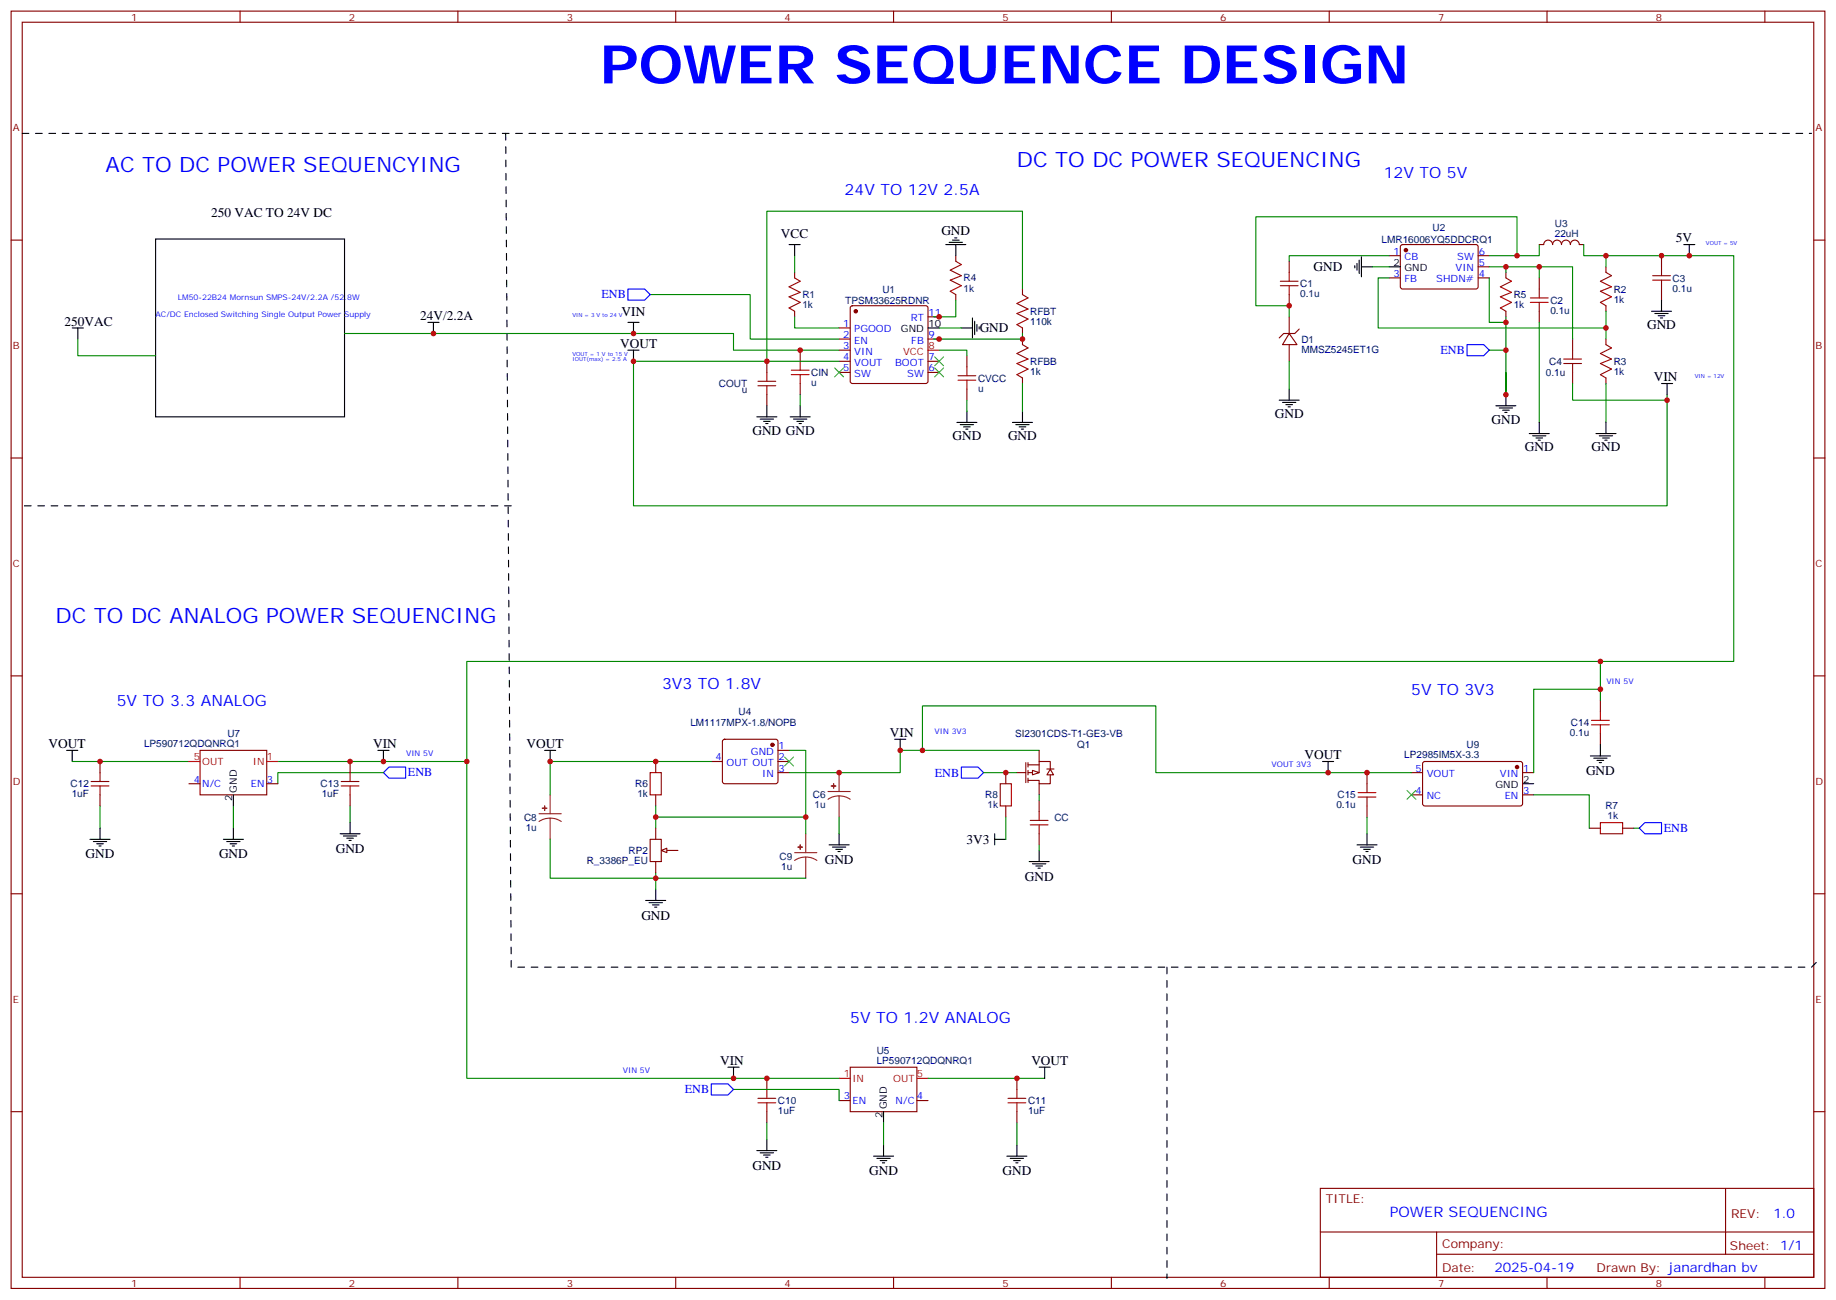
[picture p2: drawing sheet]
<svg xmlns="http://www.w3.org/2000/svg" width="583mm" height="413mm" viewBox="0 0 583 413" stroke-linecap="round" stroke-linejoin="round" font-family="sans-serif">
<g fill="none" stroke="#870000" stroke-width=".35">
<path d="M3.5 3.5h575.8v405.4h-575.8zM7.1 7.1h568.6v398.2h-568.6zM76.2 3.5v3.6M145.3 3.5v3.6M214.5 3.5v3.6M283.6 3.5v3.6M352.8 3.5v3.6M421.9 3.5v3.6M491.1 3.5v3.6M560.2 3.5v3.6M3.5 76.2h3.6M444.7 77.8l.5-.2 23.6 .1 .4 .6-.1 13-.6 .4h-23.6l-.4-.7v-12.7z"/>
<path d="M488.6 77.6h1.4a1.41 1.41 0 0 1 1.4-1.4 1.41 1.41 0 0 1 1.4 1.4 1.41 1.41 0 0 1 1.4-1.4 1.41 1.41 0 0 1 1.5 1.4 1.41 1.41 0 0 1 1.4-1.4 1.41 1.41 0 0 1 1.4 1.4 1.41 1.41 0 0 1 1.4-1.4 1.41 1.41 0 0 1 1.4 1.4h1.4M575.7 76.2h3.6M252.2 86.4v1.8M252.2 98.8v1.7M270.1 97.2l.5-.2h23.3l.5 .2 .2 .5v23.3l-.3 .5-.4 .2h-23.3l-.5-.2-.2-.5v-23.3zM303.4 81.1v1.8M303.4 93.5v1.7M324.6 91.7v1.8M409.2 82.9v3.5M409.2 93.5v3.5M441 81.1h3.5M441 88.2h3.5"/>
<path d="M469.2 81.1h3.5M469.2 88.2h3.5M469.2 84.7h3.5M478 86.4v1.8M478 98.8v1.7M488.6 88.2v3.5M488.6 98.8v3.5M509.8 84.7v1.7M509.8 97v1.8M527.4 81.1v3.6M527.4 91.7v3.5M243.4 114.7v3.5"/>
<path d="M254 111.1v3.6M266.3 104.1h3.6M266.3 107.6h3.6M266.3 111.1h3.6M266.3 114.7h3.6M266.3 118.2h3.6M294.6 107.6h3.5M294.6 114.7h3.5M294.6 118.2h3.5M294.6 100.5h3.5M306.9 112.9v3.5M324.6 104.1v1.7"/>
<path d="M324.6 107.6v1.8M324.6 119.9v1.8M409.2 105.8l2.5 3.6h-4.6zM409.2 100.5v5.3M409.2 109.4v5.3M412.4 104.4l-1.4 1.4h-3.5l-1.5 1.4M499.2 107.6v3.5M499.2 118.2v3.5M509.8 107.6v1.8M509.8 119.9v1.8M243.4 125.2v3.6M254 121.7v3.5"/>
<path d="M306.9 123.5v3.5M3.5 145.3h3.6M575.7 145.3h3.6M3.5 214.5h3.6M575.7 214.5h3.6M229.5 234.8l.5-.2h16.2l.5 .2 .2 .5v12.7l-.2 .5-.5 .2h-16.2l-.5-.2-.2-.5v-12.7zM246.9 238.1h3.6M208.1 241.7v3.5M208.1 252.2v3.6M225.8 241.7h3.5M246.9 241.7h3.6M246.9 245.2h3.6"/>
<path d="M206.4 266.3h3.5v7.1h-3.5zM208.1 262.8v3.5M208.1 273.4v3.5M211.7 269.9h3.5M3.5 283.6h3.6M575.7 283.6h3.6M3.5 352.8h3.6M575.7 352.8h3.6M419.1 377.1h156.6v28.2h-156.6zM547.7 377.1v20.9M419.1 391h156.5M456 398h119.6"/>
<path d="M456 391v14.1M76.2 405.3v3.6M145.3 405.3v3.6M214.5 405.3v3.6M283.6 405.3v3.6M352.8 405.3v3.6M421.9 405.3v3.6M491.1 405.3v3.6M560.2 405.3v3.6"/>
</g>
<g fill="#870000" stroke="#870000" stroke-width=".35">
<circle cx="271.6" cy="98.8" r=".53"/>
<circle cx="446.3" cy="79.4" r=".53"/>
<circle cx="245.2" cy="236.4" r=".53"/>
</g>
<path d="M294.6 111.1h3.5" fill="none" stroke="#f00" stroke-width=".35"/>
<g fill="none" stroke="#000" stroke-width=".35">
<path d="M250.5 77.6h3.5M252.2 77.6v3.5M300.2 77.6h6.4M301.3 76.9h4.2M302.3 76.2h2.1M303 75.5h.7M303.4 77.6v3.5M534.5 77.6h3.5M536.2 77.6v3.5M430 84.3v.7M430.7 83.6v2.1M431.4 82.6v4.2"/>
<path d="M432.2 84.7h3.5M432.2 81.5v6.3M441 84.7h3.5M524.2 98.8h6.4M525.3 99.5h4.2M527.4 95.2v3.6M199.3 102.3h3.5M199.3 111.1h3.5M201.1 102.3v3.5M201.1 111.1v3.6M294.6 104.1h3.5M305.2 104.1h3.5"/>
<path d="M308.7 100.9v6.3M309.4 102v4.2M310.1 103v2.1M310.8 103.7v.7M526.3 100.2h2.2M527 100.9h.8M240.2 132.3h6.4M241.3 133h4.2M242.4 133.7h2.1M243.1 134.4h.7M243.4 128.8v3.5M250.8 132.3h6.4"/>
<path d="M251.9 133h4.2M252.9 133.7h2.2M253.6 134.4h.8M254 128.8v3.5M303.7 134.1h6.4M304.8 134.8h4.2M305.9 135.5h2.1M306.6 136.2h.7M306.9 130.5v3.6M321.4 134.1h6.3M322.4 134.8h4.3M323.5 135.5h2.1"/>
<path d="M324.2 136.2h.7M324.6 130.5v3.6M406 127h6.4M407.1 127.7h4.2M408.2 128.4h2.1M408.9 129.1h.7M409.2 123.5v3.5M474.8 128.8h6.4M475.9 129.5h4.2M477 130.2h2.1M477.7 130.9h.7M478 125.2v3.6"/>
<path d="M485.4 137.6h6.4M486.5 138.3h4.2M487.5 139h2.2M488.2 139.7h.7M488.6 134.1v3.5M506.6 137.6h6.3M507.6 138.3h4.3M508.7 139h2.1M509.4 139.7h.7M509.8 134.1v3.5M527.4 121.7h3.5M529.2 121.7v3.5"/>
<path d="M284 234.6h3.5M285.8 234.6v3.5M263.2 268.1h6.3M264.2 268.8h4.3M265.3 269.5h2.1M266 270.2h.7M266.3 264.6v3.5M205 285.8h6.3M206 286.5h4.3M207.1 287.2h2.1M207.8 287.9h.7M208.1 282.2v3.6"/>
</g>
<g fill="none" stroke="#a10000" stroke-width=".35">
<path d="M252.2 88.2l1.8 1.1-3.5 1.7 3.5 1.8-3.5 1.4 3.5 1.8-3.5 1.7 1.7 1.1M303.4 82.9l1.8 1.1-3.6 1.7 3.6 1.8-3.6 1.4 3.6 1.8-3.6 1.7 1.8 1.1M324.6 93.5l1.7 1-3.5 1.8 3.5 1.8-3.5 1.4 3.5 1.7-3.5 1.8 1.8 1.1M406.4 90.7h5.6M406.4 89.3h5.6M409.2 86.4v2.9M409.2 90.7v2.8M478 88.2l1.8 1.1-3.6 1.7 3.6 1.8-3.6 1.4 3.6 1.8-3.6 1.7 1.8 1.1M485.8 96h5.6M485.8 94.5h5.6M488.6 91.7v2.8M488.6 96v2.8"/>
<path d="M509.8 86.4l1.7 1.1-3.5 1.8 3.5 1.7-3.5 1.4 3.5 1.8-3.5 1.8 1.8 1M524.6 88.9h5.6M524.6 87.5h5.6M527.4 84.7v2.8M527.4 88.9v2.8M243.4 118.2v2.8M251.2 118.9h5.6M251.2 117.5h5.6M254 114.7v2.8M254 118.9v2.8M304.1 119.2h5.6M306.9 116.4v2.8"/>
<path d="M324.6 109.4l1.7 1-3.5 1.8 3.5 1.7-3.5 1.5 3.5 1.7-3.5 1.8 1.8 1M496.4 115.4h5.6M496.4 113.9h5.6M499.2 111.1v2.8M499.2 115.4v2.8M509.8 109.4l1.7 1-3.5 1.8 3.5 1.7-3.5 1.5 3.5 1.7-3.5 1.8 1.8 1M240.6 122.4h5.6M240.6 121h5.6M243.4 122.4v2.8M304.1 120.6h5.6M306.9 120.6v2.9M206.4 245.2h3.5v7h-3.5z"/>
</g>
<g fill="none" stroke="#008700" stroke-width=".35">
<path d="M488.6 77.6v3.5h-15.9M502.7 77.6v3.5h47.6v128.8h-42.3v8.8M206.4 93.5h31.7v14.1h28.2M252.2 81.1v5.3M303.4 95.2v5.3h-7.1M324.6 91.7v-24.7h-81.2v47.7M435.7 84.7h5.3M441 81.1h-31.8v1.8M441 88.2h-3.6v15.9h72.4M472.7 84.7h15.9v3.5M472.7 88.2v14.1h5.3v22.9v-7M478 84.7v1.7"/>
<path d="M481.5 81.1v-12.3h-82.9v28.2h10.6v3.5M488.6 84.7h10.6v22.9M509.8 81.1v3.6M509.8 98.8v8.8M137.6 105.8h95.2v5.3h33.5M252.2 100.5v3.6h14.1M266.3 114.7h-65.2v45.8h328.1v-33.5M298.1 111.1h8.8v1.8M298.1 104.1h7.1M324.6 105.8v1.8h-28.3M409.2 114.7v8.8M478 100.5v1.8"/>
<path d="M488.6 102.3v31.8M254 125.2v3.6M306.9 127v3.5M324.6 121.7v8.8M499.2 121.7v5.3h30v-1.8M509.8 121.7v12.4M250.5 238.1h5.3v21.2h-47.7v-3.5M329.8 238.1h-44v7.1h-35.3M208.1 259.3v3.5M266.3 259.3v5.3M208.1 276.9v5.3"/>
</g>
<path d="M264.9 116.8l2.9 2.8M267.8 116.8l-2.9 2.8M296.7 116.8l2.8 2.8M296.7 113.2l2.8 2.9M299.5 116.8l-2.8 2.8M299.5 113.2l-2.8 2.9" fill="none" stroke="#3c3" stroke-width=".35"/>
<path d="M199.3 91.7h5.3l1.8 1.8-1.8 1.7h-5.3z" fill="none" stroke="#00f" stroke-width=".35"/>
<g fill="none" stroke="#8c2424" stroke-width=".35">
<path d="M171.1 258.2h7.1M174.6 259.6l1.9 .3 1.7 .8M174.6 259.6l-1.8 .3-1.7 .8M174.6 252.2v6M174.6 259.6v6.7M262.8 251.2h7.1M266.3 252.6l1.9 .2 1.7 .8M266.3 252.6l-1.8 .2-1.7 .8M266.3 245.2v6M266.3 252.6v6.7M252.2 270.6h7.1M255.8 272l1.8 .2 1.7 .9"/>
<path d="M255.8 272l-1.9 .2-1.7 .9M255.8 264.6v6M255.8 272v6.7"/>
</g>
<g fill="#8c2424" stroke="#8c2424" stroke-width=".35">
<path d="M263.9 249.4h1.4z"/>
<path d="M264.6 248.7v1.4z"/>
<path d="M172.2 256.5h1.4z"/>
<path d="M172.9 255.8v1.4z"/>
<path d="M253.3 268.8l1.4 .1z"/>
<path d="M254 268.1v1.4z"/>
</g>
<path d="M209.9 269.9l1.8-.7v1.4z" fill="#f0f0f0" stroke="#870000" stroke-width=".35"/>
<g fill="none" stroke="#000" stroke-width=".35">
<path d="M21.2 238.1h3.5M22.9 238.1v3.6M119.9 238.1h3.6M121.7 238.1v3.6M172.9 238.1h3.5M174.6 238.1v3.6M504.8 239.9h6.4M508 236.4v3.5M74.1 252.2v3.6M419.8 241.7h3.5M421.6 241.7v3.5M483.3 248.7h3.5"/>
<path d="M505.9 240.6h4.2M506.9 241.3h2.2M507.6 242h.8M28.6 266.3h6.3M29.6 267.1h4.3M30.7 267.8h2.1M31.4 268.5h.7M31.7 262.8v3.5M70.9 266.3h6.4M72 267.1h4.2M73 267.8h2.1M73.7 268.5h.7"/>
<path d="M74.1 262.8v3.5M107.9 264.6h6.4M109 265.3h4.2M110.1 266h2.1M110.8 266.7h.7M111.1 261.1v3.5M430.7 268.1h6.4M431.8 268.8h4.2M432.9 269.5h2.1M433.6 270.2h.7M433.9 264.6v3.5M231.1 338.7h3.5"/>
<path d="M232.8 338.7v3.5M329.8 338.7h3.6M331.6 338.7v3.5M280.5 352.8v3.5M240.2 365.1h6.4M241.3 365.8h4.2M242.4 366.5h2.1M243.1 367.2h.7M243.4 361.6v3.5M277.3 366.9h6.3M278.3 367.6h4.3M279.4 368.3h2.1"/>
<path d="M280.1 369h.7M280.5 363.4v3.5M319.6 366.9h6.4M320.7 367.6h4.2M321.7 368.3h2.1M322.4 369h.7M322.8 363.4v3.5"/>
</g>
<g fill="none" stroke="#008700" stroke-width=".35">
<path d="M472.7 111.1h5.3M508 209.9h-359.8v31.8h-60M292.8 238.1v-14.1h74.1v21.2h81.1M508 222.2v-3.5h-21.2v26.5M22.9 241.7h37.1M31.7 255.8v7M74.1 255.8v7M111.1 255.8v5.3M121.7 245.2h-33.5v3.5M148.2 241.7v100.5h118.1M225.8 241.7h-51.2v10.5M255.8 259.3v5.3"/>
<path d="M433.9 259.3v5.3M486.8 252.2h17.7v10.6M174.6 266.3v12.4h81.2M518.6 262.8h1.7M232.8 345.7h33.5v3.6M243.4 356.3v5.3M280.5 356.3v7.1M294.6 342.2h37M322.8 356.3v7.1"/>
</g>
<path d="M249.1 240.2l2.8 2.9M251.9 240.2l-2.8 2.9M446.6 250.8l2.8 2.8M449.4 250.8l-2.8 2.8" fill="none" stroke="#3c3" stroke-width=".35"/>
<g fill="none" stroke="#870000" stroke-width=".35">
<path d="M63.5 238.1h21.2v14.1h-21.2zM329.8 238.1v3.6M508 222.2v3.6M508 232.8v3.6M31.7 241.7v3.5M31.7 252.2v3.6M60 248.7h3.5M84.7 248.7h3.5M111.1 241.7v3.5M111.1 252.2v3.6M322.8 245.2h2.8M325.6 242v6.4"/>
<path d="M326.3 242v1.4M326.3 244.5v1.4M326.3 246.9v1.5M326.3 242.7h3.5M329.8 248.7v3.5M332.3 244h2.2M333.4 244.1l1 1.8h-2.1zM333.4 244.1v-2.4h-3.6v3.5h-3.5M333.4 245.9v2.8h-3.6v-1h-3.5M433.9 245.2v3.5M433.9 255.8v3.5M448 245.2h3.6"/>
<path d="M448 252.2h3.6M451.8 241.9l.5-.2h30.6l.4 .7-.1 12.9-.6 .5-30.6-.1-.4-.6v-12.7zM483.3 245.2h3.5M483.3 252.2h3.5M504.5 262.8h3.5M515.1 262.8h3.5M269.9 338.7h21.1v14.1h-21.1zM243.4 342.2v3.5M243.4 352.8v3.5M266.3 349.3h3.6M291 349.3h3.6M322.8 342.2v3.5"/>
<path d="M322.8 352.8v3.5"/>
</g>
<path d="M60 241.7h3.5M84.7 241.7h3.5M266.3 342.2h3.6M291 342.2h3.6" fill="none" stroke="#f00" stroke-width=".35"/>
<g fill="none" stroke="#a10000" stroke-width=".35">
<path d="M505.2 228.6h5.6M505.2 230h5.6M508 225.8v2.8M508 230v2.8M28.9 248h5.7M28.9 249.4h5.7M31.7 245.2v2.8M31.7 249.4v2.8M108.3 248h5.6M108.3 249.4h5.6M111.1 245.2v2.8M111.1 249.4v2.8"/>
<path d="M431.1 252.9h5.6M431.1 251.5h5.6M433.9 248.7v2.8M433.9 252.9v2.9M508 261.1h7.1v3.5h-7.1zM240.6 350h5.6M240.6 348.5h5.6M243.4 345.7v2.8M243.4 350v2.8M320 350h5.6M320 348.5h5.6M322.8 345.7v2.8"/>
<path d="M322.8 350v2.8"/>
</g>
<path d="M465.7 109.4h5.3l1.7 1.7-1.7 1.8h-5.3zM123.5 243.4h5.3v3.5h-5.3l-1.8-1.7zM520.3 262.8l1.8-1.7h5.3v3.5h-5.3zM225.8 344h5.3l1.7 1.7-1.7 1.8h-5.3z" fill="none" stroke="#00f" stroke-width=".35"/>
<circle cx="481.5" cy="243.4" r=".53" fill="#870000" stroke="#870000" stroke-width=".35"/>
<path d="M327.7 244.5l2.1 .7-2.1 .7z" fill="#fff" stroke="#870000" stroke-width=".35"/>
<path d="M305.2 243.4h5.2l1.8 1.8-1.8 1.7h-5.2z" fill="none" stroke="#00f" stroke-width=".35"/>
<path d="M317.5 248.7h3.5v7.1h-3.5zM329.8 257.5v2.9M327 260.4h5.7M327 261.8h5.7M329.8 261.8v2.8" fill="none" stroke="#a10000" stroke-width=".35"/>
<path d="M319.3 245.2v3.5M319.3 255.8v3.5M329.8 254v3.5M329.8 264.6v3.5" fill="none" stroke="#870000" stroke-width=".35"/>
<path d="M49.4 75.8h60v56.5h-60zM22.9 104.1h3.6M24.7 104.1v3.5M135.8 102.3h3.5M137.6 102.3v3.5M315.7 266.3h3.6M315.7 264.6v3.5M326.7 273.4h6.3M327.7 274.1h4.3M328.8 274.8h2.1M329.5 275.5h.7M329.8 269.9v3.5" fill="none" stroke="#000" stroke-width=".35"/>
<path d="M24.7 107.6v5.3h24.7M109.4 105.8h28.2M312.2 245.2h10.6M319.3 259.3v7M329.8 252.2v1.8M329.8 268.1v1.8" fill="none" stroke="#008700" stroke-width=".35"/>
<path d="M7.1 42.3h567.9M160.5 42.3l1.8 264.6h412.7l1.8-1.7M162.3 160.5h-155.2M370.4 306.9v98.8" fill="none" stroke="#000" stroke-width=".35" stroke-dasharray="2.1 2.1"/>
<g fill="#c00">
<circle cx="243.4" cy="114.7" r=".88"/>
<circle cx="298.1" cy="100.5" r=".88"/>
<circle cx="298.1" cy="107.6" r=".88"/>
<circle cx="254" cy="111.1" r=".88"/>
<circle cx="324.6" cy="107.6" r=".88"/>
<circle cx="481.5" cy="81.1" r=".88"/>
<circle cx="509.8" cy="81.1" r=".88"/>
<circle cx="509.8" cy="104.1" r=".88"/>
<circle cx="527.4" cy="81.1" r=".88"/>
<circle cx="478" cy="84.7" r=".88"/>
<circle cx="478" cy="102.3" r=".88"/>
<circle cx="478" cy="125.2" r=".88"/>
<circle cx="488.6" cy="84.7" r=".88"/>
<circle cx="409.2" cy="97" r=".88"/>
<circle cx="266.3" cy="245.2" r=".88"/>
<circle cx="208.1" cy="241.7" r=".88"/>
<circle cx="208.1" cy="259.3" r=".88"/>
<circle cx="255.8" cy="259.3" r=".88"/>
<circle cx="208.1" cy="278.7" r=".88"/>
<circle cx="174.6" cy="241.7" r=".88"/>
<circle cx="243.4" cy="342.2" r=".88"/>
<circle cx="322.8" cy="342.2" r=".88"/>
<circle cx="31.8" cy="241.7" r=".88"/>
<circle cx="111.1" cy="241.7" r=".88"/>
<circle cx="478" cy="111.1" r=".88"/>
<circle cx="433.9" cy="245.2" r=".88"/>
<circle cx="319.3" cy="245.2" r=".88"/>
<circle cx="285.8" cy="238.1" r=".88"/>
<circle cx="137.6" cy="105.8" r=".88"/>
<circle cx="201.1" cy="105.8" r=".88"/>
<circle cx="529.2" cy="127" r=".88"/>
<circle cx="201.1" cy="114.7" r=".88"/>
<circle cx="536.2" cy="81.1" r=".88"/>
<circle cx="508" cy="218.7" r=".88"/>
<circle cx="292.8" cy="238.1" r=".88"/>
<circle cx="421.6" cy="245.2" r=".88"/>
<circle cx="508" cy="209.9" r=".88"/>
<circle cx="121.7" cy="241.7" r=".88"/>
<circle cx="148.2" cy="241.7" r=".88"/>
<circle cx="232.8" cy="342.2" r=".88"/>
</g>
<text font-size="16.9" fill="#00f" x="190.5" y="26.5">POWER SEQUENCE DESIGN</text>
<g font-size="6.7" fill="#00f">
<text x="322.8" y="52.9">DC TO DC POWER SEQUENCING</text>
<text x="33.5" y="54.7">AC TO DC POWER SEQUENCYING</text>
<text x="17.6" y="197.6">DC TO DC ANALOG POWER SEQUENCING</text>
</g>
<g font-size="4.9" fill="#00f">
<text x="439.2" y="56.4">12V TO 5V</text>
<text x="268.1" y="61.7">24V TO 12V 2.5A</text>
<text x="210.2" y="218.7">3V3 TO 1.8V</text>
<text x="447.9" y="220.5">5V TO 3V3</text>
<text x="37.1" y="224">5V TO 3.3 ANALOG</text>
<text x="269.9" y="324.6">5V TO 1.2V ANALOG</text>
</g>
<text font-size="4.6" fill="#00f" x="441.2" y="386.1">POWER SEQUENCING</text>
<g font-size="4.2">
<text x="67" y="68.8">250 VAC TO 24V DC</text>
<text x="247.9" y="75.5">VCC</text>
<text x="298.8" y="74.4">GND</text>
<text x="532" y="76.9">5V</text>
<text x="417" y="86.1">GND</text>
<text x="133.3" y="101.6">24V/2.2A</text>
<text x="197.3" y="100.2">VIN</text>
<text x="20.5" y="103.4">250VAC</text>
<text x="311" y="105.5">GND</text>
<text x="522.8" y="104.4">GND</text>
<text x="196.8" y="110.4">VOUT</text>
<text x="524.9" y="121">VIN</text>
<text x="238.8" y="137.9">GND GND</text>
<text x="404.6" y="132.6">GND</text>
<text x="473.4" y="134.4">GND</text>
<text x="302.3" y="139.7">GND</text>
<text x="320" y="139.7">GND</text>
<text x="484" y="143.2">GND</text>
<text x="505.2" y="143.2">GND</text>
<text x="282.5" y="233.9">VIN</text>
<text x="15.4" y="237.4">VOUT</text>
<text x="118.4" y="237.4">VIN</text>
<text x="167.1" y="237.4">VOUT</text>
<text x="414.1" y="240.9">VOUT</text>
<text x="503.4" y="246">GND</text>
<text x="306.8" y="267.8">3V3</text>
<text x="27.2" y="272.4">GND</text>
<text x="69.5" y="272.4">GND</text>
<text x="106.6" y="270.7">GND</text>
<text x="261.8" y="274.2">GND</text>
<text x="429.4" y="274.2">GND</text>
<text x="325.3" y="279.5">GND</text>
<text x="203.6" y="291.8">GND</text>
<text x="228.6" y="338">VIN</text>
<text x="327.4" y="338">VOUT</text>
<text x="238.8" y="371.2">GND</text>
<text x="275.9" y="373">GND</text>
<text x="318.2" y="373">GND</text>
</g>
<g font-size="4.2" fill="#00f">
<text x="562.9" y="386.4">1.0</text>
<text x="474.4" y="403.7">2025-04-19</text>
</g>
<g font-size="3.9" fill="#00f">
<text x="190.9" y="94.7">ENB</text>
<text x="457.2" y="112.3">ENB</text>
<text x="129.5" y="246.3">ENB</text>
<text x="296.7" y="246.5">ENB</text>
<text x="528.1" y="264.1">ENB</text>
<text x="217.3" y="346.9">ENB</text>
</g>
<g font-size="3.9" fill="#800">
<text x="420.9" y="381.7">TITLE:</text>
<text x="549.5" y="386.4">REV:</text>
<text x="457.8" y="395.9">Company:</text>
<text x="549.1" y="396.5">Sheet: 1/1</text>
<text x="457.8" y="403.6">Date:</text>
<text x="506.8" y="403.7">Drawn By: janardhan bv</text>
</g>
<g font-size="3.2" fill="#800">
<text x="41.6" y="6.5">1</text>
<text x="110.8" y="6.5">2</text>
<text x="179.9" y="6.5">3</text>
<text x="249.1" y="6.5">4</text>
<text x="318.2" y="6.5">5</text>
<text x="387.3" y="6.5">6</text>
<text x="456.5" y="6.5">7</text>
<text x="525.6" y="6.5">8</text>
<text x="4.1" y="41.6">A</text>
<text x="576.3" y="41.6">A</text>
<text x="4.1" y="110.8">B</text>
<text x="576.3" y="110.8">B</text>
<text x="4.1" y="179.9">C</text>
<text x="576.3" y="179.9">C</text>
<text x="4.1" y="249.1">D</text>
<text x="576.3" y="249.1">D</text>
<text x="4.1" y="318.2">E</text>
<text x="576.3" y="318.2">E</text>
<text x="41.6" y="408.3">1</text>
<text x="110.8" y="408.3">2</text>
<text x="179.9" y="408.3">3</text>
<text x="249.1" y="408.3">4</text>
<text x="318.2" y="408.3">5</text>
<text x="387.3" y="408.3">6</text>
<text x="456.5" y="408.3">7</text>
<text x="525.6" y="408.3">8</text>
</g>
<g font-size="3.2" fill="#000080">
<text x="438.6" y="77">LMR16006YQ5DDCRQ1</text>
<text x="454.7" y="73.4">U2</text>
<text x="493.6" y="75.1">22uH</text>
<text x="493.6" y="72">U3</text>
<text x="305.9" y="89.3">R4</text>
<text x="530.9" y="89.3">C3</text>
<text x="254.7" y="94.6">R1</text>
<text x="280.1" y="93">U1</text>
<text x="305.9" y="92.6">1k</text>
<text x="412.7" y="94.3">0.1u</text>
<text x="412.7" y="91.1">C1</text>
<text x="480.5" y="94.6">R5</text>
<text x="512.2" y="92.9">R2</text>
<text x="530.9" y="92.5">0.1u</text>
<text x="254.7" y="97.8">1k</text>
<text x="268.3" y="96.4">TPSM33625RDNR</text>
<text x="327" y="100">RFBT</text>
<text x="480.5" y="97.8">1k</text>
<text x="492.1" y="99.6">0.1u</text>
<text x="492.1" y="96.4">C2</text>
<text x="512.2" y="96">1k</text>
<text x="327" y="103.1">110k</text>
<text x="413.1" y="111.9">MMSZ5245ET1G</text>
<text x="413.1" y="108.7">D1</text>
<text x="257.5" y="119.3">CIN</text>
<text x="327" y="119">1k</text>
<text x="327" y="115.8">RFBB</text>
<text x="490.7" y="119.4">0.1u</text>
<text x="491.8" y="115.8">C4</text>
<text x="512.2" y="119">1k</text>
<text x="512.2" y="115.8">R3</text>
<text x="228.2" y="122.9">COUT</text>
<text x="235.4" y="124.6">u</text>
<text x="257.5" y="122.5">u</text>
<text x="310.4" y="124.2">u</text>
<text x="310.4" y="121.1">CVCC</text>
<text x="234.4" y="226.9">U4</text>
<text x="72.2" y="233.9">U7</text>
<text x="219.1" y="230.5">LM1117MPX-1.8/NOPB</text>
<text x="322.2" y="234">SI2301CDS-T1-GE3-VB</text>
<text x="498.3" y="233.6">0.1u</text>
<text x="498.6" y="230.5">C14</text>
<text x="45.7" y="237.1">LP590712QDQNRQ1</text>
<text x="341.9" y="237.5">Q1</text>
<text x="465.5" y="237.5">U9</text>
<text x="445.8" y="240.6">LP2985IM5X-3.3</text>
<text x="22.4" y="249.9">C12</text>
<text x="101.8" y="249.9">C13</text>
<text x="201.6" y="249.9">R6</text>
<text x="22.8" y="253">1uF</text>
<text x="102.1" y="253">1uF</text>
<text x="202.3" y="253">1k</text>
<text x="258.1" y="253.4">C6</text>
<text x="258.6" y="256.6">1u</text>
<text x="312.7" y="253.3">R8</text>
<text x="313.4" y="256.5">1k</text>
<text x="424.2" y="256.6">0.1u</text>
<text x="424.6" y="253.4">C15</text>
<text x="509.6" y="256.8">R7</text>
<text x="166.3" y="260.4">C8</text>
<text x="166.9" y="263.7">1u</text>
<text x="334.7" y="260.4">CC</text>
<text x="510.3" y="260">1k</text>
<text x="186.3" y="274.2">R_3386P_EU</text>
<text x="199.5" y="271">RP2</text>
<text x="247.5" y="272.8">C9</text>
<text x="248" y="276">1u</text>
<text x="278.3" y="334.5">U5</text>
<text x="278.3" y="337.6">LP590712QDQNRQ1</text>
<text x="246.9" y="353.6">1uF</text>
<text x="246.9" y="350.4">C10</text>
<text x="326.3" y="353.6">1uF</text>
<text x="326.3" y="350.4">C11</text>
</g>
<g font-size="3.2" fill="#00f">
<text x="442.3" y="80.8">1</text>
<text x="445.8" y="82.6">CB</text>
<text x="462.6" y="82.6">SW</text>
<text x="469.4" y="80.8">6</text>
<text x="442.3" y="87.8">3</text>
<text x="445.8" y="89.6">FB</text>
<text x="455.9" y="89.6">SHDN#</text>
<text x="462" y="86.1">VIN</text>
<text x="469.4" y="87.8">4</text>
<text x="469.4" y="84.3">5</text>
<text x="289.1" y="102">RT</text>
<text x="294.7" y="100.2">11</text>
<text x="267.7" y="103.7">1</text>
<text x="267.7" y="107.2">2</text>
<text x="271.2" y="105.5">PGOOD</text>
<text x="294.7" y="107.2">9</text>
<text x="267.7" y="110.8">3</text>
<text x="271.2" y="109">EN</text>
<text x="271.2" y="112.5">VIN</text>
<text x="289.3" y="109">FB</text>
<text x="267.7" y="114.3">4</text>
<text x="267.7" y="117.8">5</text>
<text x="271.2" y="116.1">VOUT</text>
<text x="271.2" y="119.6">SW</text>
<text x="284.1" y="116.1">BOOT</text>
<text x="288" y="119.6">SW</text>
<text x="294.7" y="117.8">6</text>
<text x="294.7" y="114.3">7</text>
<text x="238.4" y="239.5">GND</text>
<text x="247.1" y="237.8">1</text>
<text x="227.1" y="241.3">4</text>
<text x="230.6" y="243.1">OUT OUT</text>
<text x="247.1" y="244.8">3</text>
<text x="247.1" y="241.3">2</text>
<text x="449.4" y="244.8">5</text>
<text x="483.5" y="244.8">1</text>
<text x="61.5" y="248.4">4</text>
<text x="64.2" y="249.8">N/C</text>
<text x="79.6" y="249.8">EN</text>
<text x="84.7" y="248.4">3</text>
<text x="241.9" y="246.6">IN</text>
<text x="449.4" y="251.9">4</text>
<text x="452.9" y="246.6">VOUT</text>
<text x="476.1" y="246.6">VIN</text>
<text x="483.5" y="251.9">3</text>
<text x="452.9" y="253.6">NC</text>
<text x="477.6" y="253.6">EN</text>
<text x="267.9" y="348.9">3</text>
<text x="270.6" y="350.3">EN</text>
<text x="284.3" y="350.3">N/C</text>
<text x="291" y="348.9">4</text>
</g>
<g font-size="3.2">
<text x="442.3" y="84.3">2</text>
<text x="445.8" y="86.1">GND</text>
<text x="286" y="105.5">GND</text>
<text x="294.7" y="103.7">10</text>
<text x="75.1" y="251.5" transform="rotate(-90 75.1 251.5)">GND</text>
<text x="474.7" y="250.1">GND</text>
<text x="483.5" y="248.4">2</text>
<text x="73.7" y="254.3" transform="rotate(-90 73.7 254.3)">2</text>
<text x="281.5" y="352.1" transform="rotate(-90 281.5 352.1)">GND</text>
<text x="280.1" y="354.8" transform="rotate(-90 280.1 354.8)">2</text>
</g>
<g font-size="3.2" fill="#f00">
<text x="286.7" y="112.5">VCC</text>
<text x="294.7" y="110.8">8</text>
<text x="61.5" y="241.3">5</text>
<text x="64.2" y="242.7">OUT</text>
<text x="80.3" y="242.7">IN</text>
<text x="84.7" y="241.3">1</text>
<text x="267.9" y="341.8">1</text>
<text x="291" y="341.8">5</text>
<text x="270.6" y="343.3">IN</text>
<text x="283.6" y="343.3">OUT</text>
</g>
<g font-size="2.5" fill="#00f">
<text x="56.4" y="95.2">LM50-22B24 Mornsun SMPS-24V/2.2A /52.8W</text>
<text x="49.4" y="100.5">AC/DC Enclosed Switching Single Output Power Supply</text>
<text x="509.9" y="217">VIN 5V</text>
<text x="296.7" y="232.8">VIN 3V3</text>
<text x="128.9" y="239.9">VIN 5V</text>
<text x="403.6" y="243.4">VOUT 3V3</text>
<text x="197.7" y="340.4">VIN 5V</text>
</g>
<g font-size="1.8" fill="#00f">
<text x="541.5" y="77.6">VOUT = 5V</text>
<text x="181.7" y="100.5">VIN = 3 V to 24 V</text>
<text x="181.7" y="112.9">VOUT = 1 V to 15 V</text>
<text x="181.7" y="114.7">IOUT(max) = 2.5 A</text>
<text x="538" y="119.9">VIN = 12V</text>
</g>
</svg>
